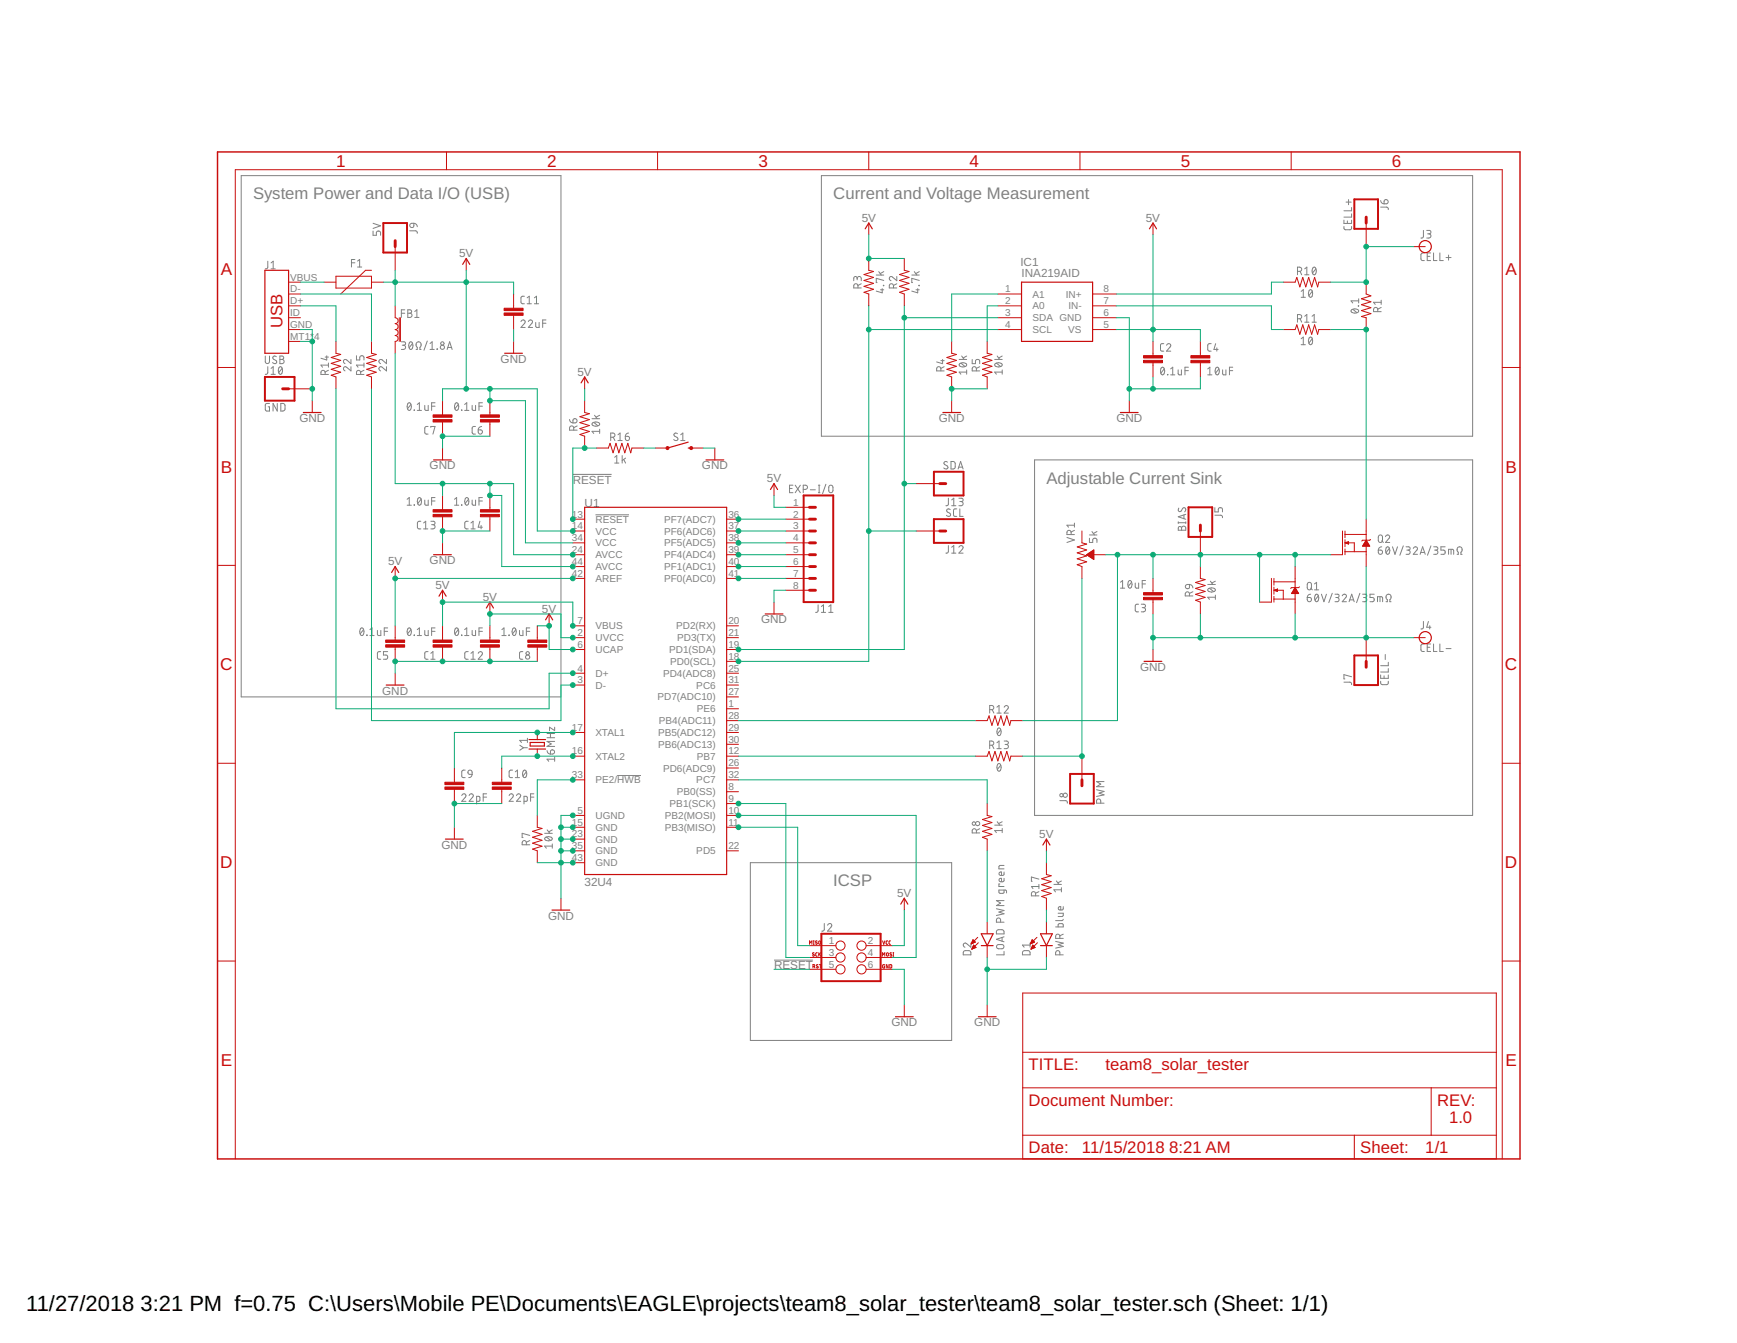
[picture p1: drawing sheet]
<svg xmlns="http://www.w3.org/2000/svg" width="279mm" height="216mm" viewBox="0 0 279 216" stroke-linecap="round" stroke-linejoin="round" font-family="sans-serif">
<g fill="none" stroke="#808080" stroke-width=".16">
<path d="M38.8 28.2h51.4v83.8h-51.4zM60 37.1v.7h.5v-.4a.34 .34 0 0 1 .4-.3 .34 .34 0 0 1 .3 .3v.4M60 35.9l1.2 .4-1.2 .4M65.9 37.1h1.1l.1 .4M66 36l.6-.1v.4a.34 .34 0 0 1-.5 .2 .34 .34 0 0 1-.1-.5zM66.6 35.9l.4 .2 .1 .3M132.1 28.2h104.8v41.9h-104.8zM216.2 36.4v.4l.3 .1h.8l.1-.5M216.2 35.4v.5h1.2v-.5M216.5 32.5h.8M216.7 35.5v.4M216.9 32.1v.8"/>
<path d="M217.4 33.4v.5h-1.2M217.4 34.4v.5h-1.2M222.1 33.3h1l.2 .4M222.1 32.2l.1 .4 .4 .2M222.7 32.2a.34 .34 0 0 1 .6 .1 .34 .34 0 0 1-.3 .5h-.4zM229 37l-.1 1.1-.3 .2M229.5 37l.5 .1 .2 .2-.2 .3h-.4M229.8 37.6a.34 .34 0 0 1 .4 .3 .34 .34 0 0 1-.4 .4h-.3M42.7 57.2v.9a.34 .34 0 0 0 .3 .4 .34 .34 0 0 0 .3-.4v-.9M43.1 42v1.1l-.4 .1M43.1 58.9v1.1l-.4 .2M43.6 43.2h.7"/>
<path d="M43.6 42.3l.3-.3v1.2M43.6 59.2l.3-.3v1.3M44.4 57.3h-.4l-.1 .2 .1 .2 .4 .3a.33 .33 0 0 1-.1 .5 .33 .33 0 0 1-.5-.2M44.9 59l.2-.1a.73 .73 0 0 1 0 1.3 .76 .76 0 0 1-.2-1.2zM45 57.2l.6 .1v.3l-.2 .2a.34 .34 0 0 1 .3 .3 .34 .34 0 0 1-.3 .4h-.4zM45 57.8h.4M45.4 59.2l-.6 .7M52.3 57.4h.5M52.6 57.2v.7l-1-.3M52.8 59.5l-.5 .3M52.8 58.7h-1.2l.3 .3M52.8 58.4v.6"/>
<path d="M56.5 58.9v.7l-.7-.5a.33 .33 0 0 0-.6 0 .33 .33 0 0 0 .3 .5M56.5 57.8v.7l-.7-.6a.34 .34 0 0 0-.6 .1 .34 .34 0 0 0 .3 .5M56.5 42.2h.6M57.1 41.7h-.6v1.2M57.3 57.2v.7h.6v-.4a.34 .34 0 0 1 .3-.3 .34 .34 0 0 1 .3 .3v.4M57.5 42l.3-.3v1.2M57.5 42.9h.7M58.5 58.7h-1.2l.3 .3M58.5 59.5l-.5 .3M58.5 58.4v.6M62.2 58.9v.7l-.7-.5a.33 .33 0 0 0-.5 0 .33 .33 0 0 0 .2 .5M62.2 57.8v.7l-.7-.6a.34 .34 0 0 0-.5 .1 .34 .34 0 0 0 .2 .5"/>
<path d="M64.6 54.9l.5 .1 .1 .2v.2l-.5 .1M64.6 50.4h.5M64.9 55.5a.34 .34 0 0 1 .3 .3 .34 .34 0 0 1-.3 .4h-.3M65.1 49.8h-.5v1.2M65.6 49.8l.5 .1 .1 .2-.3 .3a.34 .34 0 0 1 .4 .3 .34 .34 0 0 1-.4 .3h-.3zM65.6 50.4h.3M65.9 55l.2-.1a.73 .73 0 0 1 0 1.3 .78 .78 0 0 1-.2-1.2zM66.4 55.2l-.6 .7M66.7 51h.7M66.7 50.1l.4-.3v1.2M66.9 56.2h.2v-.4a.44 .44 0 0 1-.2-.5 .44 .44 0 0 1 .5-.3 .44 .44 0 0 1 .3 .5l-.2 .3v.4h.2M68.7 54.8l-.5 1.5"/>
<path d="M69.2 56.2h.6M69.2 55.2l.3-.3v1.3M70.3 56.1l.1 .1zM71.9 56.2l.4-1.3 .4 1.3M72 55.9h.6M83.8 51.7a.34 .34 0 0 1 .5-.3 .34 .34 0 0 1 .1 .6l-.6 .6h.7M84.3 47.6h-.4l-.1 .3v.8l.2 .1h.3M84.8 48.8h.7M84.8 47.9l.3-.3v1.2M85 51.7a.33 .33 0 0 1 .5-.3 .33 .33 0 0 1 .1 .6l-.6 .6h.7M86 48.8h.6M86 47.9l.3-.3v1.2"/>
<path d="M86.2 51.8v.7l.2 .1h.3v-.8M87.3 52h.5M87.8 51.4h-.5v1.2M137.9 44.8a.33 .33 0 0 1 .3-.4 .33 .33 0 0 1 .3 .4v.3M137.9 45l-.1-.4-.3-.2-.1 .2-.1 .5M138 46.3v-.3a.34 .34 0 0 0-.3-.4 .34 .34 0 0 0-.4 .4v.3h1.2M138.5 45.6l-.5 .3M140.9 44.2h1.3M141.4 43.7l.4 .5M141.6 46.6h.6M141.9 46.4v.7l-1-.3M142.1 45.9h.1z"/>
<path d="M142.2 45.1l-1.3-.4v.7h.2M142.2 43.7l-.6 .3M143.7 46.3v-.3a.34 .34 0 0 0-.3-.4 .34 .34 0 0 0-.4 .4v.3h1.3M144.3 44.4v.7l-.7-.5a.33 .33 0 0 0-.6 .1 .33 .33 0 0 0 .3 .4M144.3 45.6l-.6 .3M146.7 44.2h1.2M147.1 43.7l.4 .5M147.3 46.6h.6M147.6 46.4v.7l-.9-.3M147.8 45.9h.1zM147.9 45.1l-1.2-.4v.7h.1M147.9 43.7l-.6 .3"/>
<path d="M151.3 59.6v-.3a.34 .34 0 0 0-.3-.4 .34 .34 0 0 0-.3 .4v.3h1.2M151.3 58h.6M151.6 57.8v.7l-.9-.3M151.9 58.9l-.6 .3M154.3 57.8h1.2M154.4 58.5a.75 .75 0 0 1 1.1 .2 .71 .71 0 0 1-1.2 0zM154.6 58.4l.6 .5M154.7 57.2l.4 .6M155.5 59.8h-1.2l.3 .4M155.5 59.5v.7M155.5 57.2l-.6 .4M156.4 57.8v.7h.5v-.4a.34 .34 0 0 1 .3-.3 .34 .34 0 0 1 .4 .3v.4"/>
<path d="M157.1 59.6v-.3a.34 .34 0 0 0-.4-.4 .34 .34 0 0 0-.3 .4v.3h1.2M157.6 58.9l-.5 .3M160 57.8h1.2M160.1 58.5a.75 .75 0 0 1 1.1 .2 .71 .71 0 0 1-1.2 0zM160.3 58.4l.7 .5M160.4 57.2l.4 .6M161.2 59.8h-1.2l.3 .4M161.2 59.5v.7M161.2 57.2l-.6 .4M186.8 59.1l.2-.1a.73 .73 0 0 1 0 1.3 .76 .76 0 0 1-.2-1.2zM187.2 55.2l-.4 .1-.1 .2v.8l.1 .1 .4 .1M187.3 59.3l-.6 .7"/>
<path d="M187.6 55.5a.33 .33 0 0 1 .5-.2 .33 .33 0 0 1 .1 .5l-.6 .7h.7M188.3 59.3l.3-.3v1.3M189.5 59.5v.7l.2 .1h.3v-.8M190.6 59.6h.6M191.2 59h-.6v1.3M194.3 59.3l.3-.3v1.3M194.8 55.2l-.4 .1-.1 .2v.8l.1 .1 .4 .1M195.5 55.2l-.2 1h.6M195.6 59.1l.2-.1a.73 .73 0 0 1 0 1.3 .76 .76 0 0 1-.2-1.2zM195.7 55.9v.6M196.1 59.3l-.6 .7M196.7 59.5v.7l.1 .1h.4v-.8"/>
<path d="M197.8 59.6h.5M198.3 59h-.5v1.3M208.7 43.6h.3a.34 .34 0 0 0 .4-.3 .34 .34 0 0 0-.4-.4h-.3v1.3M208.7 51.2h.3a.34 .34 0 0 0 .4-.3 .34 .34 0 0 0-.4-.3h-.3v1.2M209.1 43.6l.3 .6M209.1 51.2l.3 .6M209.3 46.8l.3-.2v1.2M209.3 54.5l.3-.3v1.2M209.3 47.8h.7M209.3 55.4h.7M209.9 43.2l.3-.3v1.3M209.9 50.8l.3-.2v1.2"/>
<path d="M209.9 44.2h.6M209.9 51.8h.6M210.6 46.7l.2-.1a.73 .73 0 0 1 0 1.2 .79 .79 0 0 1-.2-1.1zM210.6 54.3l.2-.1a.73 .73 0 0 1 0 1.2 .8 .8 0 0 1-.2-1.1zM211.1 51.8h.6M211.1 50.8l.3-.2v1.2M211.1 46.8l-.6 .7M211.1 54.5l-.6 .6M211.2 43l.2-.1a.73 .73 0 0 1 0 1.3 .76 .76 0 0 1-.2-1.2zM211.7 43.2l-.6 .7M217.4 49.8a.76 .76 0 0 1 1.1 .2 .73 .73 0 0 1-1.2 0zM217.6 49.7l.7 .6"/>
<path d="M218.5 49.1v.1zM218.5 48v.7M218.5 48.4h-1.2l.3 .3M221.6 50.1v-.3a.34 .34 0 0 0-.3-.4 .34 .34 0 0 0-.4 .4v.3h1.3M222.2 49.4l-.6 .3M222.2 48.6h-1.3l.3 .3M222.2 48.3v.6M229.1 40.7h-.4l-.1 .2v.8l.1 .2h.4M229.6 41.2h.4M230.1 40.7h-.5v1.2h.5M230.6 40.7v1.2h.5M231.6 40.7v1.2h.6"/>
<path d="M232.6 41.4h.8M233 41v.8M43.3 64.9h-.4l-.2 .1v.8l.1 .3h.5v-.7h-.2M43.6 60.2h.7M44.6 64.9v1.2l-.7-1.2v1.2M45.2 64.9h.4l.2 .2v.8l-.2 .1-.4 .1zM52.3 60.2v-.3a.34 .34 0 0 0-.3-.4 .34 .34 0 0 0-.4 .4v.3h1.2M58 60.2v-.5a.33 .33 0 0 0-.4-.2 .33 .33 0 0 0-.3 .4v.3h1.2M65.6 64.8l.2-.1a.73 .73 0 0 1 0 1.3 .76 .76 0 0 1-.2-1.2zM66.1 65l-.5 .7M66.6 65.9l.1 .1zM67.1 65l.4-.3v1.3"/>
<path d="M67.1 66h.7M68.3 65.2v.7l.2 .1h.4v-.8M68.9 68.6h-.4l-.2 .2 .1 .9 .5 .1M69.3 68.7v-.1h.7l-.4 1.2M69.4 65.3h.6M70 64.7h-.6v1.3M70 80h-.6v1.2M73.3 64.8l.1-.1a.73 .73 0 0 1 0 1.3 .76 .76 0 0 1-.1-1.2zM73.7 65l-.5 .7M74.2 65.9l.1 .1zM74.7 65l.4-.3v1.3M74.7 66h.7"/>
<path d="M75.9 65.2l.1 .7 .2 .1h.3v-.8M76.5 68.6h-.4l-.2 .2 .1 .9 .5 .1M76.9 69.1h.4a.34 .34 0 0 1 .3 .4 .34 .34 0 0 1-.4 .3 .34 .34 0 0 1-.3-.4zM77 65.3h.6M77.5 68.6l-.5 .2-.1 .3M77.6 64.7h-.6v1.3M77.6 80h-.6v1.2M91.6 67.4l.1 .4 .5 .2M92.1 76.3h6.3M92.2 67.4a.35 .35 0 0 1 .6 .1 .35 .35 0 0 1-.3 .5h-.3zM92.3 69.2v-.4a.34 .34 0 0 0-.4-.3 .34 .34 0 0 0-.3 .3v.4h1.2M92.8 68.5l-.5 .2"/>
<path d="M95.2 67.3h1.3M95.3 68a.76 .76 0 0 1 1.2 .2 .73 .73 0 0 1-1.3 0zM95.5 67.9l.7 .6M95.6 66.8l.5 .5M96.5 69.3h-1.3l.3 .4M96.5 69v.7M96.5 66.8l-.6 .3M98.2 70.3h.4a.34 .34 0 0 0 .3-.3 .34 .34 0 0 0-.3-.4h-.4v1.2M98.6 70.3l.3 .5M98.9 73.5l.3-.3v1.2M98.9 74.4h.6M99.4 70.8h.7"/>
<path d="M99.4 69.9l.3-.3v1.2M100.1 73.2v1.2M100.3 73.9l.3 .5M100.6 70.1h.4a.34 .34 0 0 1 .3 .4 .34 .34 0 0 1-.4 .3 .34 .34 0 0 1-.3-.3zM100.6 73.6l-.5 .4M101.1 69.6l-.4 .2-.1 .3M109 69.7l-.4-.1-.2 .3 .1 .2 .4 .2a.33 .33 0 0 1 0 .6 .33 .33 0 0 1-.5-.2M109.5 69.9l.3-.3v1.2M109.5 70.8h.7M127 78.5h.4M127.6 78h-.6v1.2h.6M127.9 78l.8 1.2"/>
<path d="M128.7 78l-.8 1.2M129.2 78.7h.3a.34 .34 0 0 0 .4-.4 .34 .34 0 0 0-.4-.3h-.3v1.2M130.3 78.7h.8M131.6 79.2h.3M131.6 78h.3M131.8 78v1.2M132.8 77.9l-.5 1.5M133.4 78.1a.34 .34 0 0 1 .4-.1 .34 .34 0 0 1 .2 .3v.6a.34 .34 0 0 1-.4 .3 .34 .34 0 0 1-.3-.3v-.7zM152.4 74.3l-.4-.1-.2 .3 .2 .2 .3 .2a.31 .31 0 0 1 .1 .5 .31 .31 0 0 1-.5-.1l-.1-.1M153 74.2h.4l.2 .2v.8l-.2 .2h-.4zM154.1 75.4l.4-1.2 .4 1.2M154.2 75.1h.6"/>
<path d="M166.4 73.9h70.5v57.2h-70.5zM187.8 60.2l.1 .1zM188.3 60.3h.7M194.3 60.3h.6M65.5 80.3l.3-.3v1.2M65.5 81.2h.7M66.6 81.2h.1zM67.3 80.1l.2-.1a.73 .73 0 0 1 0 1.2 .79 .79 0 0 1-.2-1.1zM67.7 83.8h-.4l-.2 .3 .1 .8 .1 .1h.4M67.7 80.3l-.5 .6M68.1 85h.7M68.1 84.1l.4-.3v1.2"/>
<path d="M68.3 80.4v.7l.2 .1h.4v-.8M69.3 83.8h.5l.2 .2-.2 .3h-.4M69.4 80.5h.6M69.6 84.3a.34 .34 0 0 1 .4 .4 .34 .34 0 0 1-.4 .3h-.3M73.1 81.2h.7M73.1 80.3l.3-.3v1.2M74.2 81.2h.1zM74.9 80.1l.2-.1a.73 .73 0 0 1 0 1.2 .79 .79 0 0 1-.2-1.1zM75.3 83.8h-.4l-.1 .3v.8l.1 .1h.4M75.4 80.3l-.6 .6M75.8 84.1l.3-.3v1.2M75.8 85h.6"/>
<path d="M75.9 80.4l.1 .7 .2 .1h.3v-.8M77 80.5h.6M77.2 83.8l-.3 1h.7M77.4 84.5v.5M95.8 82.8h5.4M131.6 97.2v1.1l-.4 .1M132.1 98.4h.7M132.1 97.5l.4-.3v1.2M133.3 98.4h.7M133.3 97.5l.3-.3v1.2M152.5 87.7v1.1l-.4 .1M152.5 80.1v1l-.4 .2"/>
<path d="M152.8 81.9a.31 .31 0 0 0-.4-.1 .31 .31 0 0 0 0 .5l.4 .2a.31 .31 0 0 1 0 .5 .31 .31 0 0 1-.4 0l-.2-.2M153.1 88.9h.7M153.1 88l.3-.3v1.2M153.1 80.4l.3-.3v1.2M153.1 81.3h.7M153.9 81.8h-.4l-.1 .3v.9h.5M154.2 88a.34 .34 0 0 1 .5-.3 .34 .34 0 0 1 .1 .5l-.6 .7h.7M154.2 80.1h.6l.1 .2-.1 .3h-.4M154.4 81.8v1.2h.5M154.6 80.6a.34 .34 0 0 1 .3 .4 .34 .34 0 0 1-.3 .3h-.4M171.6 86.4l1.2 .4-1.2 .4M172.3 85.9v-.3a.34 .34 0 0 0-.3-.3 .34 .34 0 0 0-.4 .3v.3h1.2"/>
<path d="M172.8 85.3l-.5 .2M172.8 84.4h-1.2l.3 .4M172.8 84.1v.7M175.2 86.5v.7h.6v-.4a.34 .34 0 0 1 .3-.3 .34 .34 0 0 1 .3 .3v.4M175.2 86h1.2M175.6 85.4l.4 .6M176.4 85.4l-.5 .4M180.2 93.6l.4-.3v1.3M180.2 94.6h.7M181.6 93.4l.2-.1a.73 .73 0 0 1 0 1.3 .76 .76 0 0 1-.2-1.2zM182 93.6l-.5 .7M182.6 93.7v.6l.2 .3h.4v-.9"/>
<path d="M183.1 97.1l-.4 .1-.1 .2v.8l.2 .1 .3 .1M183.6 97.1l.5 .1 .2 .1-.2 .3-.4 .1M183.7 93.9h.6M183.9 97.7a.34 .34 0 0 1 .4 .3 .34 .34 0 0 1-.4 .4h-.3M184.3 93.3h-.6v1.3M189.5 83.9v.3M189.5 84h1.2M189.6 84.7h.3l.2 .2a.34 .34 0 0 1 .3-.3 .34 .34 0 0 1 .3 .3v.3h-1.2zM189.6 81.7a.3 .3 0 0 0 0 .4 .3 .3 0 0 0 .4 0l.2-.4a.3 .3 0 0 1 .5 0 .3 .3 0 0 1-.1 .5v.1M190.1 84.9v.3M190.4 82.8v.6M190.7 94.1l.6-.1v.4a.34 .34 0 0 1-.5 .2 .34 .34 0 0 1-.1-.5z"/>
<path d="M190.7 83.9v.3M190.7 82.7l-1.2 .4 1.2 .4M191.3 95.8v-.3a.34 .34 0 0 0-.3-.4 .34 .34 0 0 0-.4 .4v.3h1.3M191.3 94l.4 .1 .2 .4M191.9 95.1l-.6 .3M194.3 94h1.2M194.4 94.7a.76 .76 0 0 1 1.1 .1 .73 .73 0 0 1-1.2 0zM194.5 94.6l.7 .5M194.7 93.4l.4 .6M195.4 82.8h1.1l.1 .4M195.4 81.6v.7h.6v-.4a.34 .34 0 0 1 .3-.3 .34 .34 0 0 1 .3 .3v.4M195.5 96h-1.2l.2 .4"/>
<path d="M195.5 95.7v.7M195.5 93.4l-.6 .3M210.3 96.1h.4a.35 .35 0 0 1 .3 .3 .35 .35 0 0 1-.4 .3 .35 .35 0 0 1-.3-.3zM210.4 93.7a.34 .34 0 0 1 .4-.1 .34 .34 0 0 1 .1 .4v.5a.34 .34 0 0 1-.3 .3 .34 .34 0 0 1-.3-.3v-.5zM210.8 95.5l-.3 .1-.2 .5M210.8 94.6l.3 .2M211.4 93.9l.4-.3v1.2M211.4 94.8h.7M211.6 95.6l.2-.1a.71 .71 0 0 1 0 1.2 .76 .76 0 0 1-.2-1.1zM212.1 95.8l-.6 .7M212.6 95.5l.4 1.2 .4-1.2M214.3 95.4l-.6 1.5"/>
<path d="M214.7 95.5h.6l.1 .2-.1 .3-.4 .1M215.1 96.1a.34 .34 0 0 1 .3 .3 .34 .34 0 0 1-.3 .3h-.4M215.9 95.8a.33 .33 0 0 1 .5-.3 .33 .33 0 0 1 .1 .6l-.6 .6h.7M217 96.7l.4-1.2 .4 1.2M217.1 96.4h.6M218.7 95.4l-.5 1.5M219.2 95.5h.5l.2 .2-.2 .3-.4 .1M219.5 96.1a.34 .34 0 0 1 .4 .3 .34 .34 0 0 1-.4 .3h-.3M221 95.5h-.6v.6h.4a.34 .34 0 0 1 .2 .3 .34 .34 0 0 1-.2 .3h-.4M221.6 96.7v-.8h.7l.1 .2v.6M221.7 88.4h.4a.34 .34 0 0 1 .3 .4 .34 .34 0 0 1-.4 .3 .34 .34 0 0 1-.3-.3zM221.8 86.1a.34 .34 0 0 1 .4-.1 .34 .34 0 0 1 .2 .3v.6a.34 .34 0 0 1-.4 .3 .34 .34 0 0 1-.3-.3v-.6z"/>
<path d="M222 95.9v.8M222.2 87.9l-.4 .2-.1 .3M222.2 86.9l.3 .3M222.9 86.3a.33 .33 0 0 1 .4-.3 .33 .33 0 0 1 .1 .5l-.5 .7h.6M222.9 96.7h.3v-.3a.46 .46 0 0 1-.2-.7 .46 .46 0 0 1 .7 0 .46 .46 0 0 1-.1 .7v.3h.2M223 88l.2-.1a.71 .71 0 0 1 0 1.2 .75 .75 0 0 1-.2-1.1zM223.5 88.2l-.6 .6M224 87.9l.4 1.2 .4-1.2M225.7 87.8l-.5 1.5M226.2 87.9h.5l.1 .2-.1 .3h-.4M226.5 88.4a.34 .34 0 0 1 .3 .4 .34 .34 0 0 1-.3 .3h-.3M227.3 88.2a.33 .33 0 0 1 .5-.3 .33 .33 0 0 1 .1 .5l-.6 .7h.7"/>
<path d="M228.4 89.1l.4-1.2 .5 1.2M228.5 88.8h.7M229 99.9l-.1 1-.3 .2M229.8 99.9l-.3 .9h.7M230.2 87.8l-.6 1.5M230.6 87.9h.5l.2 .2-.2 .3h-.3M230.9 88.4a.34 .34 0 0 1 .4 .4 .34 .34 0 0 1-.4 .3h-.3M232.5 87.9h-.7v.5h.4a.35 .35 0 0 1 .3 .4 .35 .35 0 0 1-.3 .3h-.4M233 89.1v-.8h.7l.1 .2v.6M233.4 88.3v.8M234.4 89.1h.2v-.3a.46 .46 0 0 1-.2-.7 .46 .46 0 0 1 .7 0 .46 .46 0 0 1-.1 .7v.3h.2M58 101l.2-.1a.73 .73 0 0 1 0 1.3 .76 .76 0 0 1-.2-1.2z"/>
<path d="M58.5 101.2l-.6 .7M59 102.1l.1 .1zM59.5 102.2h.7M59.5 101.2l.3-.3v1.3M60.7 101.3v.8l.2 .1h.4v-.9M61.2 104.8h-.4l-.1 .2v.8l.2 .2h.3M61.8 101.5h.6M62.4 104.8h-.7v.5h.4a.34 .34 0 0 1 .3 .3 .34 .34 0 0 1-.3 .4h-.4M62.4 100.9h-.6v1.3M65.6 101l.2-.1a.73 .73 0 0 1 0 1.3 .76 .76 0 0 1-.2-1.2zM66.1 101.2l-.5 .7M66.6 102.1l.1 .1z"/>
<path d="M67.1 102.2h.7M67.1 101.2l.4-.3v1.3M68.3 101.3v.8l.2 .1h.4v-.9M68.9 104.8h-.4l-.2 .2 .1 .9 .5 .1M69.3 106h.7M69.3 105l.3-.2v1.2M69.4 101.5h.6M70 100.9h-.6v1.3M73.3 101l.1-.1a.73 .73 0 0 1 0 1.3 .76 .76 0 0 1-.1-1.2zM73.7 101.2l-.5 .7M74.2 102.1l.1 .1zM74.7 102.2h.7"/>
<path d="M74.7 101.2l.4-.3v1.3M75.3 104.8h-.4l-.1 .2v.8l.1 .2h.4M75.8 106h.6M75.8 105l.3-.2v1.2M75.9 101.3l.1 .8 .2 .1h.3v-.9M76.9 105a.33 .33 0 0 1 .5-.2 .33 .33 0 0 1 .1 .5l-.6 .7h.7M77 101.5h.6M77.6 100.9h-.6v1.3M80.7 102.2h.7M80.7 101.2l.4-.3v1.3M81.9 102.1v.1zM82.5 101l.2-.1a.73 .73 0 0 1 0 1.3 .79 .79 0 0 1-.2-1.2z"/>
<path d="M83 101.2l-.6 .7M83.6 101.3v.8l.2 .1h.3v-.9M83.6 119.8l.6 .4M84.1 104.8h-.4l-.1 .2v.9l.5 .1M84.7 101.5h.5M84.8 119h-1.2l.3 .4M84.8 118.7v.7M85.2 100.9h-.5v1.3M88 118.6h1.2M88 117.9h1.2M88.5 117.9v.7M89.2 116.9v.6l-.8-.6v.6"/>
<path d="M89.2 119.2h-1.2l.7 .4-.7 .4h1.2M159.2 114.1h.3a.34 .34 0 0 0 .4-.4 .34 .34 0 0 0-.4-.3h-.3v1.2M159.2 119.8h.3a.34 .34 0 0 0 .4-.3 .34 .34 0 0 0-.4-.4h-.3v1.3M159.6 114.1l.3 .5M159.6 119.8l.3 .6M160.4 113.7l.3-.3v1.2M160.4 119.4l.3-.3v1.3M160.4 114.6h.6M160.5 117.1l.2-.1a.73 .73 0 0 1 0 1.3 .76 .76 0 0 1-.2-1.2zM161 117.3l-.6 .7M161.5 113.7a.33 .33 0 0 1 .5-.3 .33 .33 0 0 1 .1 .6l-.6 .6h.7M161.5 119.1h.4l.3 .2-.1 .4h-.4"/>
<path d="M161.9 119.7a.34 .34 0 0 1 .3 .3 .34 .34 0 0 1-.3 .4h-.4M216.2 109.7h1l.2 .4M217.4 108.8l-1.2-.3v.6h.1M222.1 109.5v.4l.3 .2 .7-.1 .2-.1v-.4M222.1 108.5v.6h1.2v-.6M222.6 108.6v.5M222.8 105.2v.8M223.3 106.5v.5h-1.2M223.3 107.5v.5h-1.2M229.1 103.5h-.4l-.1 .3v.8l.1 .1h.4M229.6 104.1h.4M230 100.6v.5"/>
<path d="M230.1 103.5h-.5v1.2h.5M230.6 103.5v1.2h.5M231.6 103.5v1.2h.6M232.6 104.3h.8M74.3 127.9a.34 .34 0 0 1 .4-.3 .34 .34 0 0 1 .2 .5l-.6 .7h.7M74.8 123.8h-.4l-.1 .3v.8l.1 .1h.4M75.4 123.9a.34 .34 0 0 1 .4-.1 .34 .34 0 0 1 .1 .3v.4h-.5l-.1-.3zM75.5 127.9a.33 .33 0 0 1 .4-.3 .33 .33 0 0 1 .1 .5l-.5 .7h.6M75.9 124.5l-.2 .4-.3 .1M76.7 128.8l.5-.1-.1-.7h-.4v1.2M77.7 128.1h.6M78.3 127.6h-.6v1.2"/>
<path d="M81.9 127.9a.34 .34 0 0 1 .5-.3 .34 .34 0 0 1 .1 .5l-.6 .7h.7M82.4 123.8h-.4l-.1 .3v.8l.2 .1h.3M82.9 125h.7M82.9 124.1l.3-.3v1.2M83.1 127.9a.33 .33 0 0 1 .4-.3 .33 .33 0 0 1 .2 .5l-.6 .7h.7M84.2 123.9l.2-.1a.71 .71 0 0 1 0 1.2 .75 .75 0 0 1-.2-1.1zM84.2 120.2l-.6 .4M84.2 120.2h.6M84.3 128.8l.5-.1v-.5l-.1-.2h-.4v1.2M84.7 135.8l-.1-.5a.34 .34 0 0 0-.3-.2 .34 .34 0 0 0-.3 .4v.3h1.2M84.7 124.1l-.6 .7M85.2 134.3l-1.2-.3v.6h.1"/>
<path d="M85.2 135.1l-.5 .3M85.3 128.1h.6M85.9 127.6h-.6v1.2M87.6 134h1.2M87.7 134.7a.79 .79 0 0 1 1.1 .1 .73 .73 0 0 1-1.2 0zM87.9 134.6l.7 .5M88 120.7l.1 .3 .4 .2M88 133.4l.4 .6M88.6 120.6a.34 .34 0 0 1 .6 .1 .34 .34 0 0 1-.3 .5h-.4zM88.8 136h-1.2l.3 .4M88.8 135.7v.7M88.8 133.4l-.5 .3"/>
<path d="M89.2 122h-1.2l.3 .4M89.2 121.7v.7M99.3 124.7h3.8M120.7 138.7h32.4v28.6h-32.4zM157.1 133.9l-.1-.5a.33 .33 0 0 0-.4-.2 .33 .33 0 0 0-.2 .4v.3h1.2M157.6 133.2l-.5 .3M160 132.7h1.2M160.4 120.4h.6M160.4 132.1l.4 .6M160.5 122.8l.2-.1a.73 .73 0 0 1 0 1.3 .76 .76 0 0 1-.2-1.2zM161 123l-.6 .7M161.2 133.2v.7"/>
<path d="M161.2 133.5h-1.2l.3 .4M161.2 132.1l-.6 .3M161.5 139.1h-.7l-.1 .2v.4h.8M170.5 128.7h1l.2 .4M176.4 127l1.2 .2-.8 .3 .8 .3-1.2 .2M177.1 129.1v-.3a.34 .34 0 0 0-.4-.4 .34 .34 0 0 0-.3 .4v.3h1.2M177.6 125.6h-1.2l.7 .4-.7 .5h1.2M124.5 154.3h6.2M132.6 148.5v1l-.4 .2M133.1 148.7a.33 .33 0 0 1 .5-.2 .33 .33 0 0 1 .1 .5l-.6 .7h.7M155 152.9l1-.1 .1 .2 .1 .5h-1.3zM156.2 151.6v.7l-.7-.6a.33 .33 0 0 0-.5 .1 .33 .33 0 0 0 .2 .5"/>
<path d="M160.3 146.1l1.2 .3-.8 .2 .8 .3-1.2 .3M160.4 152a1.01 1.01 0 0 1 .9-.1l.2 .2a.34 .34 0 0 1-.3 .4h-.6a.34 .34 0 0 1-.3-.2 .34 .34 0 0 1 .1-.3zM160.4 149.6l.2-.1h.7l.2 .2v.4h-1.2zM160.8 142.1h-.1v.4h.8M161 148.3v-.4a.34 .34 0 0 0-.4-.3 .34 .34 0 0 0-.3 .3v.4h1.2M161.2 150.7v.6M161.5 143.1l-.1 .5-.7-.1v-.4h1l.2 .1v.4M161.5 141.2v.4l-.5 .2a.29 .29 0 0 1-.3-.4 .29 .29 0 0 1 .4-.2v.6M161.5 140.2v.4l-.5 .1a.29 .29 0 0 1-.3-.3 .29 .29 0 0 1 .4-.2v.5M161.5 153v.5h-1.2M161.5 150.6l-1.2 .4 1.2 .4M161.5 144.8h-1.2l.7 .4-.7 .4h1.2"/>
<path d="M164.6 152.9l.9-.1 .2 .2v.5h-1.2zM165.7 151.6v.7M165.7 151.9h-1.2l.2 .4M166.6 144v-.3a.34 .34 0 0 0-.4-.4 .34 .34 0 0 0-.3 .4v.3h1.2M167.1 142.5h-1.2l.3 .4M167.1 141.3l-1.2-.3v.7h.1M167.1 143.3l-.5 .3M167.1 142.2v.7M169.5 142.2h1.2M169.8 149h1.2v-.3l-.1-.2h-.6l-.1 .5M169.8 151.3l1.2 .3-.8 .3 .8 .2-1.2 .3M169.9 141.6l.4 .6"/>
<path d="M170.2 146.8h.8l-.1 .5h-.7M170.5 153.5v-.3a.34 .34 0 0 0-.4-.4 .34 .34 0 0 0-.3 .4v.3h1.2M170.5 150.9v-.4a.34 .34 0 0 0-.4-.3 .34 .34 0 0 0-.3 .3v.4h1.2M170.7 143h-1.2l.3 .4M170.7 142.7v.7M170.7 141.6l-.5 .3M171 147.8l-.2 .2h-1M171 145.8l-.1 .5h-.4a.28 .28 0 0 1-.3-.4 .28 .28 0 0 1 .4-.1v.5M171 150.2l-.5 .2"/>
<circle cx="71.2" cy="55.2" r=".28"/>
<circle cx="71.2" cy="55.8" r=".34"/>
<circle cx="84.9" cy="105" r=".28"/>
<circle cx="84.9" cy="105.6" r=".34"/>
<circle cx="156.6" cy="132.4" r=".28"/>
<circle cx="157.3" cy="132.4" r=".34"/>
<circle cx="170.7" cy="127.8" r=".27"/>
<circle cx="171.4" cy="127.8" r=".34"/>
</g>
<g fill="none" stroke="#c90d0c" stroke-width=".19">
<path d="M139.2 36.8l.5-.9 .6 .9M184.9 36.8l.6-.9 .5 .9M42.6 43.5h3.8v13.3h-3.8zM74.4 42.5l.6-.9 .6 .9M81.2 56.8h2.8M164.3 45.4h11.4v9.5h-11.4zM48.8 66.3h2.8M69.7 73.9h2.9M93.5 61.6l.5-1 .6 1M110.7 72h.5M110.7 71.1l-3.3 .9M113.6 73.9h2.8"/>
<path d="M123.9 78.7l.6-1 .6 1M151.7 66.3h2.8M180.2 66.3h2.9M63 92l.6-.9 .5 .9M69.7 89.2h2.9M70.6 95.8l.6-.9 .6 .9M78.2 97.7l.6-.9 .6 .9M87.8 99.7l.5-1 .6 1M94 81.6h22.9v59h-22.9zM123.1 98.7h2.8M62.1 110.1h2.9M85.1 118.9h2.7"/>
<path d="M85.3 119.4h2.3v.5h-2.3zM184 106.3h2.9M71.6 134.9h2.9M85.1 120.4h2.7M167.7 135.8l.6-.9 .6 .9M88.8 146.3h2.9M144.9 145.4l.6-1 .5 1M157.8 152h1.9M157.8 150.1h1.9l-.9 1.9zM167.4 150.1h1.9l-1 1.9zM167.4 152h1.9M144 163.4h2.9"/>
<path d="M157.4 163.4h2.8"/>
<circle cx="229.3" cy="39.6" r=".97"/>
<circle cx="229.3" cy="102.5" r=".97"/>
</g>
<g fill="none" stroke="#c90d0c" stroke-width=".16">
<path d="M63.6 39.6v3.9M71.8 24.4v2.9M105.8 24.4v2.9M139.7 24.4v2.9M139.7 35.9v1.8M173.7 24.4v2.9M185.5 35.9v1.8M207.7 24.4v2.9M219.8 35.9v3.7M227.4 39.6h1.9M35 59.1h2.8M46.4 49.2h1.9"/>
<path d="M46.4 47.3h1.9M46.4 45.4h1.9M46.4 53h1.9M46.4 51.1h1.9M46.4 54.9h1.9M52.1 45.4h1.9M54 44.4h5.8v1.9h-5.8zM54 54.9v1.9l.8 .2-1.5 .5 1.5 .4-1.5 .5 1.5 .5-1.5 .5 1.5 .4-1.5 .5 .7 .3v1.9M59.8 45.4h1.9M59.8 54.9v1.9l.7 .2-1.5 .5 1.5 .4-1.5 .5 1.5 .5-1.5 .5 1.5 .4-1.5 .5 .8 .3v1.9M59.8 43.5h-1l-4 3.8M63.6 49.2v1.9a.48 .48 0 0 1 .4 .5 .48 .48 0 0 1-.4 .4 .48 .48 0 0 1 .4 .5 .48 .48 0 0 1-.4 .5 .48 .48 0 0 1 .4 .5 .48 .48 0 0 1-.4 .4 .48 .48 0 0 1 .4 .5 .48 .48 0 0 1-.4 .5v1.9"/>
<path d="M64.2 51.1v3.8M64.4 51.1v3.8M75 41.6v1.9M82.6 47.3v2.3M82.6 50.7v2.3M82.6 54.9v1.9M139.7 41.6v1.9l.8 .1-1.5 .5 1.5 .5-1.5 .5 1.5 .5-1.5 .4 1.5 .5-1.5 .5 .7 .3v1.9M145.5 41.6v1.9l.7 .1-1.5 .5 1.5 .5-1.5 .5 1.5 .5-1.5 .4 1.5 .5-1.5 .5 .8 .3v1.9M153.1 54.9v1.9l.7 .2-1.5 .5 1.5 .4-1.5 .5 1.5 .5-1.5 .5 1.5 .4-1.5 .5 .8 .3v1.9M158.8 54.9v1.9l.8 .2-1.6 .5 1.6 .4-1.6 .5 1.6 .5-1.6 .5 1.6 .4-1.6 .5 .8 .3v1.9M160.5 49.2h3.8M160.5 47.3h3.8"/>
<path d="M160.5 53h3.8M160.5 51.1h3.8M175.7 49.2h3.9M175.7 47.3h3.9M175.7 53h3.9M175.7 51.1h3.9M185.5 54.9v2.3M185.5 58.3v2.3M193.1 54.9v2.3M193.1 58.3v2.3M206.4 45.4h1.9l.3-.8 .5 1.5 .4-1.5 .5 1.5 .5-1.5 .5 1.5 .5-1.5 .4 1.5 .2-.7h1.9M206.4 53h1.9l.3-.8 .5 1.5 .4-1.5 .5 1.5 .5-1.5 .5 1.5 .5-1.5 .4 1.5 .2-.7h1.9"/>
<path d="M219.8 45.4v1.9l.7 .3-1.5 .4 1.5 .5-1.5 .5 1.5 .5-1.5 .4 1.5 .5-1.5 .5 .8 .2v1.9M241.6 59.1h2.9M46.4 62.5h3.8M50.2 64.4v1.9M71.2 64.4v2.3M71.2 67.8v2.3M71.2 72v1.9M71.2 79.7v2.2M78.8 64.4v2.3M78.8 67.8v2.3M78.8 79.7v2.2M94 64.4v1.9l.8 .2-1.5 .5 1.5 .5-1.5 .4 1.5 .5-1.5 .5 1.5 .5-1.5 .4 .7 .3v1.9"/>
<path d="M94 60.6v1.9M95.9 72h2l.2-.7 .5 1.5 .5-1.5 .4 1.5 .5-1.5 .5 1.5 .5-1.5 .5 1.5 .1-.8h1.9M105.5 72h1.9M111.2 72h1.9M115 72v1.9M124.5 77.7v2M147.4 77.7h3.8M153.1 64.4v1.9M181.7 64.4v1.9M35 90.9h2.8M63.6 91.1v1.9M71.2 83.1v2.3"/>
<path d="M71.2 87.3v1.9M71.2 94.9v1.9M78.8 83.1v2.3M78.8 96.8v1.9M88.3 98.7v1.9M92.1 83.5h1.9M92.1 93h1.9M92.1 89.2h1.9M92.1 91.1h1.9M92.1 87.3h1.9M92.1 85.4h1.9M116.9 83.5h1.9"/>
<path d="M116.9 93h1.9M116.9 89.2h1.9M116.9 91.1h1.9M116.9 87.3h1.9M116.9 85.4h1.9M124.5 96.8v1.9M126.4 83.5h3.8M126.4 93h3.8M126.4 89.2h3.8M126.4 91.1h3.8M126.4 87.3h3.8M126.4 85.4h3.8"/>
<path d="M126.4 94.9h3.8M126.4 81.6h3.8M147.4 85.4h3.8M174 85.4v1.9l.8 .2-1.5 .4 1.5 .5-1.5 .5 1.5 .5-1.5 .4 1.5 .5-1.5 .5 .7 .3v1.9M174.8 89.2h3M174.9 89.3h1M174.9 89.1h1M175 89.3h.9M175 89h.9M175.2 89.4h.7M175.2 88.9h.7M175.3 89.5h.6"/>
<path d="M175.3 88.8h.6M175.4 89.6h.5M175.4 88.8h.5M175.5 88.7h.4M175.5 89.7h.4M175.7 89.7h.2M175.7 88.6h.2M175.8 89.8h.1M175.8 88.5h.1M175.9 89.9h.1M175.9 88.4h.1M175.9 88.4v1.5l-1.1-.7"/>
<path d="M175.9 88.4l-1.1 .8M185.5 93v2.3M185.5 96.4v2.3M193.1 91.1v1.9l.7 .2-1.5 .4 1.5 .5-1.5 .5 1.5 .5-1.5 .4 1.5 .5-1.5 .5 .8 .3v1.9M193.1 85.4v3.8M204.5 93v3.8h-1.9M204.9 93v1.1M204.9 94.4v1.1M204.9 95.9v.9M204.9 96.3h3.4M204.9 93.5h3.4M204.9 94.9l.6-.2v.4z"/>
<path d="M205 94.9h.5M205.1 95h.4M205.2 94.8h.3M205.4 95h.1M205.5 94.9h.9v1.4M205.5 94.7h.1M207.8 95.4h1.1M207.8 95.3h1M207.9 95.2h.8M207.9 95.1h.8M208 95h.7M208 95h.6"/>
<path d="M208.1 94.9h.5M208.1 94.8h.4M208.2 94.7h.2M208.2 94.6h.2M208.3 94.5h.1M208.3 91.1v3.4M208.3 95.4v3.3M208.3 94.5l.6 .9h-1.1zM209 94.3l-.1 .2h-1.1l-.2 .1M215.9 85.4v3.8h-1.9M216.3 85.4v1M216.3 86.8v1.1"/>
<path d="M216.3 88.2v1M216.3 88.7h3.5M216.3 85.9h3.5M216.3 87.3l.6-.2v.4zM216.4 87.3h1.4v1.4M216.6 87.2h.3M216.6 87.4h.3M216.8 87.1h.1M216.9 87.4h.1M219.2 87.7h1M219.3 87.6h.9M219.3 87.5h.9"/>
<path d="M219.4 87.4h.7M219.4 87.4h.6M219.5 87.3h.5M219.5 87.2h.4M219.6 87.1h.3M219.6 87h.3M219.7 87h.1M219.8 83.5v3.3M219.8 87.8v3.3M219.8 86.8l.5 1h-1.1zM220.5 86.7l-.2 .1h-1.1l-.2 .2M241.6 90.9h2.9"/>
<path d="M63.6 100.6v2.3M63.6 104v2.3M63.6 108.2v1.9M71.2 100.6v2.3M71.2 104v2.3M78.8 100.6v2.3M78.8 104v2.3M86.4 100.6v2.3M86.4 104v2.3M86.4 117.8v1.1M92.1 108.2h1.9M92.1 110.1h1.9"/>
<path d="M92.1 117.8h1.9M92.1 104.4h1.9M92.1 100.6h1.9M92.1 102.5h1.9M116.9 108.2h1.9M116.9 110.1h1.9M116.9 115.8h1.9M116.9 117.8h1.9M116.9 119.7h1.9M116.9 106.3h1.9M116.9 104.4h1.9M116.9 100.6h1.9"/>
<path d="M116.9 102.5h1.9M116.9 112h1.9M116.9 113.9h1.9M156.9 115.8h1.9l.3-.7 .5 1.5 .4-1.5 .5 1.5 .5-1.5 .5 1.5 .4-1.5 .5 1.5 .2-.8h1.9M185.5 104.4v1.9M219.8 102.5v3.8M227.4 102.5h1.9M35 122.7h2.8M73.1 123.5v2.3M73.1 126.9v2.3M73.1 133v1.9M80.7 123.5v2.3"/>
<path d="M80.7 126.9v2.3M86.4 120.4v1.2M86.4 131.1v1.9l.8 .2-1.5 .4 1.5 .5-1.5 .5 1.5 .5-1.5 .5 1.5 .4-1.5 .5 .7 .3v1.9M92.1 133h1.9M92.1 134.9h1.9M92.1 136.8h1.9M92.1 138.7h1.9M92.1 131.1h1.9M92.1 121.6h1.9M92.1 125.4h1.9M116.9 133h1.9M116.9 136.8h1.9"/>
<path d="M116.9 127.3h1.9M116.9 129.2h1.9M116.9 131.1h1.9M116.9 121.6h1.9M116.9 125.4h1.9M116.9 123.5h1.9M156.9 121.6h1.9l.3-.8 .5 1.5 .4-1.5 .5 1.5 .5-1.5 .5 1.5 .4-1.5 .5 1.5 .2-.7h1.9M158.8 129.2v1.9l.8 .2-1.6 .4 1.6 .5-1.6 .5 1.6 .5-1.6 .4 1.6 .5-1.6 .5 .8 .3v1.9M168.3 134.9v1.9M168.3 138.7v1.9l.8 .2-1.5 .5 1.5 .4-1.5 .5 1.5 .5-1.5 .5 1.5 .4-1.5 .5 .7 .3v1.9M174 121.6v3.8M241.6 122.7h2.9"/>
<path d="M35 154.5h2.8M90.2 144.4v1.9M130.2 151.8v-.5l.2 .3 .2-.3v.5M130.2 152h4.3M130.2 153.9h4.3M130.2 155.8h4.3M130.8 155.4l.2-.1v-.2h-.2v.5M130.8 151.8h.2M130.8 151.3h.2M130.9 151.3v.5M131 153.2h-.2l-.1 .2 .3 .1v.1h-.3M131 155.4l.1 .2"/>
<path d="M131.4 151.3h-.2v.1l.3 .2v.1h-.3M131.5 153.2l-.3 .1v.3l.3 .1M131.6 155.1l-.3 .1 .3 .4-.3-.1M131.7 153.2v.5M131.7 151.3h.3l-.1 .5-.2-.1zM131.8 155.1h.3M131.8 153.4l.2 .3M132 155.1v.5M132 153.2l-.3 .3M139.3 152h4.3M139.3 153.9h4.3M139.3 155.8h4.3"/>
<path d="M142 153.7v-.5l.2 .3 .1-.3v.5M142 151.3l.2 .5 .1-.5M142.3 155.1l-.3 .1v.4h.3v-.3h-.1M142.6 153.2h.3l-.1 .5-.2-.1zM142.8 151.3l-.3 .1 .1 .3 .2 .1M142.9 155.1v.5l-.3-.5v.5M143.1 155.1h.3v.5h-.3zM143.2 151.3l-.2 .1v.3l.2 .1M143.4 153.2l-.2 .1 .2 .3h-.3M143.6 153.7h.2M143.6 153.2h.2M143.7 153.2v.5"/>
<path d="M145.5 144.4v1.9M156.2 151.7h.1M156.3 151.6h.1M156.3 151.6h.3M156.3 151.5h.5M156.3 152.5h.1M156.4 151.4h.4M156.4 152.5h.2M156.4 151.3h.4M156.4 152.4h.4M156.4 151.2h.3M156.4 152.3h.6"/>
<path d="M156.5 151.2h.1M156.5 152.2h.4M156.5 152.1h.3M156.5 151.1l.4 .3-.7 .3zM156.5 152.1h.2M156.6 152h.1M157 152.3l-.4-.4-.3 .7M157 152.3l-.7 .3M157.3 150.7l-1.1 1M157.4 151.6l-1.1 1M158.8 148.2v1.9M158.8 152v1.9"/>
<path d="M164.5 159.6h76.2v26.7h-76.2zM165.8 151.7h.1M165.8 151.6h.2M165.8 151.6h.4M165.9 151.5h.4M165.9 152.5h.1M165.9 151.4h.4M165.9 152.5h.2M165.9 151.3h.4M165.9 152.4h.4M166 151.2h.2M166 152.3h.5"/>
<path d="M166 151.2h.1M166 152.2h.4M166 151.1l.4 .3-.7 .3zM166 152.1h.3M166.1 152.1h.2M166.1 152h.1M166.5 152.3l-.4-.4-.3 .7M166.5 152.3l-.7 .3M166.8 150.7l-1.1 1M166.9 151.6l-1.1 1M168.3 148.2v1.9M168.3 152v1.9"/>
<path d="M241.6 154.5h2.9M145.5 161.5v1.9M158.8 161.5v1.9M164.5 174.9h76.2M164.5 169.2h76.2M230.2 174.9v7.6M37.8 186.3v-159h203.8v159M164.5 182.5h76.2M217.8 182.5v3.8"/>
<circle cx="135.2" cy="152" r=".74"/>
<circle cx="135.2" cy="153.9" r=".74"/>
<circle cx="135.2" cy="155.8" r=".74"/>
<circle cx="138.6" cy="153.9" r=".74"/>
<circle cx="138.6" cy="155.8" r=".74"/>
<circle cx="138.6" cy="152" r=".74"/>
</g>
<g fill="#c90d0c" stroke="#c90d0c" stroke-width=".16">
<path d="M69.7 102.9h3v.4h-3z"/>
<path d="M69.7 103.7h3v.3h-3z"/>
<path d="M183.9 95.3h3.1v.4h-3.1z"/>
<path d="M183.9 96h3.1v.4h-3.1z"/>
<path d="M183.9 57.9h3.1v.4h-3.1z"/>
<path d="M183.9 57.2h3.1v.4h-3.1z"/>
<path d="M191.6 57.9h3v.4h-3z"/>
<path d="M191.6 57.2h3v.4h-3z"/>
<path d="M84.9 102.9h3v.4h-3z"/>
<path d="M84.9 103.7h3v.3h-3z"/>
<path d="M71.6 126.5h3v.4h-3z"/>
<path d="M71.6 125.8h3v.3h-3z"/>
<path d="M79.2 126.5h3v.4h-3z"/>
<path d="M79.2 125.8h3v.3h-3z"/>
<path d="M81.1 50.3h3v.4h-3z"/>
<path d="M81.1 49.6h3v.3h-3z"/>
<path d="M77.3 102.9h3v.4h-3z"/>
<path d="M77.3 103.7h3v.3h-3z"/>
<path d="M62 102.9h3.1v.4h-3.1z"/>
<path d="M62 103.7h3.1v.3h-3.1z"/>
<path d="M77.3 66.7h3v.4h-3z"/>
<path d="M77.3 67.5h3v.3h-3z"/>
<path d="M69.7 66.7h3v.4h-3z"/>
<path d="M69.7 67.5h3v.3h-3z"/>
<path d="M69.7 81.9h3v.4h-3z"/>
<path d="M69.7 82.7h3v.4h-3z"/>
<path d="M77.3 81.9h3v.4h-3z"/>
<path d="M77.3 82.7h3v.4h-3z"/>
</g>
<path d="M61.7 35.9h3.8v4.7h-3.8zM217.8 32h3.9v4.8h-3.9zM42.6 60.6h4.8v3.8h-4.8zM129.3 79.7h4.7v17.1h-4.7zM150.2 75.8h4.8v3.9h-4.8zM150.2 83.5h4.8v3.8h-4.8zM191.2 81.6h3.8v4.7h-3.8zM217.8 105.4h3.9v4.7h-3.9zM172.1 124.4h3.8v4.8h-3.8zM132.1 150.1h9.5v7.6h-9.5z" fill="none" stroke="#c90d0c" stroke-width=".32"/>
<path d="M35 24.4h209.5v161.9h-209.5z" fill="none" stroke="#c90d0c" stroke-width=".23"/>
<g fill="none" stroke="#c90d0c" stroke-width=".47">
<path d="M63.6 38.7v.9M219.8 34.9v1M45.5 62.5h.9M151.2 77.7h.9M130.2 85.4h1M130.2 83.5h1M130.2 81.6h1M130.2 89.2h1M130.2 87.3h1M130.2 91.1h1M130.2 93h1M130.2 94.9h1"/>
<path d="M151.2 85.4h.9M193.1 84.4v1M219.8 106.3v1M174 125.4v.9"/>
</g>
<g fill="#c90d0c" stroke="#c90d0c" stroke-width=".16">
<path d="M107.2 71.9l.2-.1 .1 .1v.3l-.1 .1-.2-.1z" fill-rule="evenodd"/>
<path d="M111 71.9l.2-.1 .2 .1v.3l-.2 .1-.2-.1z" fill-rule="evenodd"/>
</g>
<g fill="none" stroke="#0dab76" stroke-width=".16">
<path d="M139.7 37.7v3.9h5.8M185.5 37.7v17.2M227.4 39.6h-7.6v5.8h-5.8M48.3 53h1.9v11.4M48.3 45.4h3.8M48.3 54.9h1.9M48.3 49.2h5.7v5.7M48.3 47.3h11.5v7.6M61.7 45.4h20.9v1.9M63.6 56.8v20.9h19v11.5h9.5M63.6 43.5v5.7M75 43.5v19"/>
<path d="M82.6 53v1.9M139.7 53h20.8M139.7 49.2v57.1h-20.9M145.5 51.1h15M145.5 49.2v55.2h-26.7M160.5 47.3h-7.4v7.6M160.5 49.2h-1.7v5.7M179.6 53h13.5v1.9M179.6 49.2h24.9v3.8h1.9M179.6 51.1h2.1v13.3M206.4 45.4h-1.9v1.9h-24.9M214 53h5.8v30.5"/>
<path d="M54 62.5v51.4h34.3v-5.7h3.8M59.8 62.5v53.3h30.4v-5.7h1.9M71.2 64.4v-1.9h15.2v22.9h5.7M71.2 77.7v2M78.8 70.1h-7.6v1.9M78.8 62.5v1.9h5.7v22.9h7.6M78.8 77.7v2h1.9v11.4h11.4M94 62.5v1.9M95.9 72h-3.8v11.5M103.5 72h2M113.1 72h1.9M124.5 79.7v1.9h1.9"/>
<path d="M145.5 77.7h1.9M158.8 62.5h-5.7v1.9M185.5 60.6v1.9M193.1 60.6v1.9h-11.4M78.8 85.4h-7.6v1.9M92.1 93h-28.5v7.6M118.8 85.4h7.6M118.8 87.3h7.6M118.8 93h7.6M118.8 89.2h7.6M118.8 91.1h7.6M118.8 83.5h7.6"/>
<path d="M126.4 94.9h-1.9v1.9M139.7 85.4h7.7M174 93v28.6h-9.5M177.8 89.2h36.2M179.7 89.2v26.6h-15.2M185.5 89.2v3.8M185.5 98.7v5.7M193.1 89.2v1.9M193.1 98.7v3.8M202.6 89.2v7.6M208.3 89.2v1.9M208.3 98.7v3.8"/>
<path d="M219.8 91.1v11.4M71.2 100.6v-3.8h20.9v3.8M78.8 100.6v-1.9h11.4v3.8h1.9M86.4 106.3h-22.8v1.9M86.4 100.6h1.9v3.8h3.8M92.1 117.8h-19v5.7M118.8 115.8h38.1M185.5 102.5h41.9M80.7 129.2h-7.6v3.8M86.4 138.7h5.7M90.2 133h1.9M90.2 134.9h1.9"/>
<path d="M90.2 136.8h1.9M92.1 131.1h-1.9v13.3M92.1 125.4h-5.7v5.7M92.1 121.6h-11.4v1.9M118.8 131.1h28.6v22.8h-3.8M118.8 133h9.5v19h1.9M118.8 129.2h7.6v24.7h3.8M118.8 125.4h40v3.8M118.8 121.6h38.1M158.8 136.8v11.4M168.3 136.8v1.9M124.5 155.8h5.7"/>
<path d="M143.6 155.8h1.9v5.7M145.5 146.3v5.7h-1.9M158.8 153.9v7.6M168.3 153.9v1.9h-9.5M168.3 146.3v1.9"/>
</g>
<g fill="#0dab76" stroke="#0dab76" stroke-width=".16">
<circle cx="219.8" cy="53" r=".38"/>
<circle cx="219.8" cy="45.4" r=".38"/>
<circle cx="219.8" cy="39.6" r=".38"/>
<circle cx="181.7" cy="62.5" r=".38"/>
<circle cx="185.5" cy="62.5" r=".38"/>
<circle cx="153.1" cy="62.5" r=".38"/>
<circle cx="219.8" cy="102.5" r=".38"/>
<circle cx="185.5" cy="102.5" r=".38"/>
<circle cx="193.1" cy="102.5" r=".38"/>
<circle cx="208.3" cy="102.5" r=".38"/>
<circle cx="50.2" cy="54.9" r=".38"/>
<circle cx="50.2" cy="62.5" r=".38"/>
<circle cx="90.2" cy="133" r=".38"/>
<circle cx="90.2" cy="134.9" r=".38"/>
<circle cx="90.2" cy="136.8" r=".38"/>
<circle cx="90.2" cy="138.7" r=".38"/>
<circle cx="92.1" cy="131.1" r=".38"/>
<circle cx="92.1" cy="133" r=".38"/>
<circle cx="92.1" cy="134.9" r=".38"/>
<circle cx="92.1" cy="136.8" r=".38"/>
<circle cx="92.1" cy="138.7" r=".38"/>
<circle cx="73.1" cy="129.2" r=".38"/>
<circle cx="158.8" cy="155.8" r=".38"/>
<circle cx="71.2" cy="85.4" r=".38"/>
<circle cx="71.2" cy="70.1" r=".38"/>
<circle cx="71.2" cy="106.3" r=".38"/>
<circle cx="63.6" cy="106.3" r=".38"/>
<circle cx="78.8" cy="106.3" r=".38"/>
<circle cx="139.7" cy="53" r=".38"/>
<circle cx="139.7" cy="85.4" r=".38"/>
<circle cx="118.8" cy="106.3" r=".38"/>
<circle cx="185.5" cy="53" r=".38"/>
<circle cx="139.7" cy="41.6" r=".38"/>
<circle cx="63.6" cy="45.4" r=".38"/>
<circle cx="75" cy="45.4" r=".38"/>
<circle cx="75" cy="62.5" r=".38"/>
<circle cx="78.8" cy="64.4" r=".38"/>
<circle cx="78.8" cy="62.5" r=".38"/>
<circle cx="92.1" cy="85.4" r=".38"/>
<circle cx="71.2" cy="96.8" r=".38"/>
<circle cx="92.1" cy="100.6" r=".38"/>
<circle cx="78.8" cy="98.7" r=".38"/>
<circle cx="92.1" cy="102.5" r=".38"/>
<circle cx="88.3" cy="100.6" r=".38"/>
<circle cx="92.1" cy="104.4" r=".38"/>
<circle cx="63.6" cy="93" r=".38"/>
<circle cx="92.1" cy="93" r=".38"/>
<circle cx="118.8" cy="133" r=".38"/>
<circle cx="118.8" cy="131.1" r=".38"/>
<circle cx="118.8" cy="129.2" r=".38"/>
<circle cx="174" cy="121.6" r=".38"/>
<circle cx="86.4" cy="121.6" r=".38"/>
<circle cx="92.1" cy="121.6" r=".38"/>
<circle cx="86.4" cy="117.8" r=".38"/>
<circle cx="92.1" cy="117.8" r=".38"/>
<circle cx="94" cy="72" r=".38"/>
<circle cx="92.1" cy="83.5" r=".38"/>
<circle cx="208.3" cy="89.2" r=".38"/>
<circle cx="193.1" cy="89.2" r=".38"/>
<circle cx="185.5" cy="89.2" r=".38"/>
<circle cx="202.6" cy="89.2" r=".38"/>
<circle cx="179.7" cy="89.2" r=".38"/>
<circle cx="92.1" cy="125.4" r=".38"/>
<circle cx="92.1" cy="110.1" r=".38"/>
<circle cx="92.1" cy="108.2" r=".38"/>
<circle cx="145.5" cy="51.1" r=".38"/>
<circle cx="145.5" cy="77.7" r=".38"/>
<circle cx="118.8" cy="104.4" r=".38"/>
<circle cx="118.8" cy="93" r=".38"/>
<circle cx="118.8" cy="91.1" r=".38"/>
<circle cx="118.8" cy="89.2" r=".38"/>
<circle cx="118.8" cy="87.3" r=".38"/>
<circle cx="118.8" cy="85.4" r=".38"/>
<circle cx="118.8" cy="83.5" r=".38"/>
<circle cx="71.2" cy="77.7" r=".38"/>
<circle cx="78.8" cy="77.7" r=".38"/>
<circle cx="78.8" cy="79.7" r=".38"/>
<circle cx="92.1" cy="89.2" r=".38"/>
<circle cx="92.1" cy="91.1" r=".38"/>
</g>
<g font-size="3.5">
<text x="4.2" y="210.7">11/27/2018</text>
<text x="22.6" y="210.7">3:21 PM f=0.75 C:\Users\Mobile PE\Documents\EAGLE\projects\team8_solar_tester\team8_solar_tester.sch (Sheet: 1/1)</text>
</g>
<g font-size="2.8" fill="#c90d0c">
<text x="54.1" y="26.8">1</text>
<text x="88" y="26.8">2</text>
<text x="122" y="26.8">3</text>
<text x="156" y="26.8">4</text>
<text x="189.9" y="26.8">5</text>
<text x="223.9" y="26.8">6</text>
<text x="35.5" y="44.2">A</text>
<text x="242.2" y="44.2">A</text>
<text x="35.5" y="76">B</text>
<text x="242.2" y="76">B</text>
<text x="35.4" y="107.8">C</text>
<text x="242.1" y="107.8">C</text>
<text x="35.4" y="139.6">D</text>
<text x="242.1" y="139.6">D</text>
<text x="35.5" y="171.4">E</text>
<text x="242.2" y="171.4">E</text>
</g>
<g font-size="2.7" fill="#808080">
<text x="40.7" y="32">System Power and Data I/O (USB)</text>
<text x="134" y="32">Current and Voltage Measurement</text>
<text x="168.3" y="77.7">Adjustable Current Sink</text>
<text x="134" y="142.5">ICSP</text>
</g>
<g font-size="2.7" fill="#c90d0c">
<text x="45.5" y="52.7" transform="rotate(-90 45.5 52.7)">USB</text>
<text x="165.5" y="172">TITLE:</text>
<text x="177.8" y="172">team8_solar_tester</text>
<text x="165.5" y="177.7">Document Number:</text>
<text x="231.2" y="177.7">REV:</text>
<text x="165.5" y="185.4">Date:</text>
<text x="174" y="185.4">11/15/2018</text>
<text x="188.1" y="185.4">8:21 AM</text>
<text x="218.8" y="185.4">Sheet:</text>
<text x="229.3" y="185.4">1/1</text>
<text x="233.1" y="180.6">1.0</text>
</g>
<g font-size="1.9" fill="#808080">
<text x="138.6" y="35.7">5V</text>
<text x="184.3" y="35.7">5V</text>
<text x="73.8" y="41.4">5V</text>
<text x="164.1" y="42.8">IC1</text>
<text x="164.3" y="44.5">INA219AID</text>
<text x="80.5" y="58.3">GND</text>
<text x="92.9" y="60.4">5V</text>
<text x="48.2" y="67.8">GND</text>
<text x="151" y="67.8">GND</text>
<text x="179.6" y="67.8">GND</text>
<text x="69.1" y="75.5">GND</text>
<text x="92.1" y="77.7">RESET</text>
<text x="112.9" y="75.5">GND</text>
<text x="123.4" y="77.6">5V</text>
<text x="94" y="81.6">U1</text>
<text x="62.4" y="90.9">5V</text>
<text x="69.1" y="90.7">GND</text>
<text x="70" y="94.7">5V</text>
<text x="77.7" y="96.6">5V</text>
<text x="87.2" y="98.5">5V</text>
<text x="122.4" y="100.2">GND</text>
<text x="183.4" y="107.8">GND</text>
<text x="61.5" y="111.6">GND</text>
<text x="71" y="136.4">GND</text>
<text x="167.2" y="134.7">5V</text>
<text x="94" y="142.5">32U4</text>
<text x="88.2" y="147.8">GND</text>
<text x="144.3" y="144.2">5V</text>
<text x="124.5" y="155.8">RESET</text>
<text x="143.4" y="165">GND</text>
<text x="156.7" y="165">GND</text>
</g>
<g font-size="1.6" fill="#808080">
<text x="46.7" y="47">D-</text>
<text x="46.7" y="45.1">VBUS</text>
<text x="161.7" y="47">1</text>
<text x="166.1" y="47.8">A1</text>
<text x="171.5" y="47.8">IN+</text>
<text x="177.5" y="47">8</text>
<text x="46.7" y="48.9">D+</text>
<text x="46.7" y="52.7">GND</text>
<text x="46.7" y="50.8">ID</text>
<text x="161.7" y="48.9">2</text>
<text x="161.7" y="50.8">3</text>
<text x="161.7" y="52.7">4</text>
<text x="166.1" y="49.7">A0</text>
<text x="166.1" y="51.7">SDA GND</text>
<text x="166.1" y="53.6">SCL</text>
<text x="171.8" y="53.6">VS</text>
<text x="171.9" y="49.7">IN-</text>
<text x="177.5" y="48.9">7</text>
<text x="177.5" y="50.8">6</text>
<text x="177.5" y="52.7">5</text>
<text x="46.7" y="54.6">MT1*4</text>
<text x="92" y="83.2">13</text>
<text x="117.2" y="83.2">36</text>
<text x="127.6" y="81.3">1</text>
<text x="127.6" y="83.2">2</text>
<text x="92" y="88.9">24</text>
<text x="92" y="85.1">14</text>
<text x="92" y="87">34</text>
<text x="95.8" y="84">RESET</text>
<text x="95.8" y="89.7">AVCC</text>
<text x="95.8" y="85.9">VCC</text>
<text x="95.8" y="87.8">VCC</text>
<text x="106.8" y="89.7">PF4(ADC4)</text>
<text x="106.8" y="87.8">PF5(ADC5)</text>
<text x="106.8" y="85.9">PF6(ADC6)</text>
<text x="106.8" y="84">PF7(ADC7)</text>
<text x="117.2" y="88.9">39</text>
<text x="117.2" y="87">38</text>
<text x="117.2" y="85.1">37</text>
<text x="127.6" y="85.1">3</text>
<text x="127.6" y="87">4</text>
<text x="127.6" y="88.9">5</text>
<text x="92" y="92.7">42</text>
<text x="92" y="90.8">44</text>
<text x="95.8" y="93.6">AREF</text>
<text x="95.8" y="91.7">AVCC</text>
<text x="106.8" y="93.6">PF0(ADC0)</text>
<text x="106.8" y="91.7">PF1(ADC1)</text>
<text x="117.2" y="92.7">41</text>
<text x="117.2" y="90.8">40</text>
<text x="127.6" y="90.8">6</text>
<text x="127.6" y="92.7">7</text>
<text x="127.6" y="94.6">8</text>
<text x="92.9" y="100.3">7</text>
<text x="95.8" y="101.2">VBUS</text>
<text x="108.7" y="101.2">PD2(RX)</text>
<text x="117.2" y="100.3">20</text>
<text x="92.9" y="108">4</text>
<text x="92.9" y="104.1">6</text>
<text x="92.9" y="102.2">2</text>
<text x="95.8" y="105">UCAP</text>
<text x="95.8" y="103.1">UVCC</text>
<text x="107.6" y="105">PD1(SDA)</text>
<text x="107.8" y="106.9">PD0(SCL)</text>
<text x="108.9" y="103.1">PD3(TX)</text>
<text x="117.2" y="106">18</text>
<text x="117.2" y="104.1">19</text>
<text x="117.2" y="102.2">21</text>
<text x="117.2" y="108">25</text>
<text x="92.9" y="109.9">3</text>
<text x="95.8" y="108.8">D+</text>
<text x="95.8" y="110.7">D-</text>
<text x="105.8" y="112.6">PD7(ADC10)</text>
<text x="106.6" y="108.8">PD4(ADC8)</text>
<text x="112" y="110.7">PC6</text>
<text x="117.2" y="109.9">31</text>
<text x="117.2" y="111.8">27</text>
<text x="117.2" y="113.7">1</text>
<text x="92" y="117.5">17</text>
<text x="95.8" y="118.3">XTAL1</text>
<text x="105.8" y="118.3">PB5(ADC12)</text>
<text x="106" y="116.4">PB4(ADC11)</text>
<text x="112.1" y="114.5">PE6</text>
<text x="117.2" y="115.6">28</text>
<text x="117.2" y="117.5">29</text>
<text x="117.2" y="119.4">30</text>
<text x="92" y="125.1">33</text>
<text x="92" y="121.3">16</text>
<text x="95.8" y="125.9">PE2/HWB</text>
<text x="95.8" y="122.1">XTAL2</text>
<text x="105.8" y="120.2">PB6(ADC13)</text>
<text x="106.6" y="124">PD6(ADC9)</text>
<text x="112" y="125.9">PC7</text>
<text x="112.1" y="122.1">PB7</text>
<text x="117.2" y="121.3">12</text>
<text x="117.2" y="125.1">32</text>
<text x="117.2" y="123.2">26</text>
<text x="92.9" y="130.8">5</text>
<text x="95.8" y="131.6">UGND</text>
<text x="106.9" y="131.6">PB2(MOSI)</text>
<text x="107.7" y="129.7">PB1(SCK)</text>
<text x="108.9" y="127.8">PB0(SS)</text>
<text x="117.2" y="127">8</text>
<text x="117.2" y="128.9">9</text>
<text x="117.2" y="130.8">10</text>
<text x="92" y="132.7">15</text>
<text x="92" y="134.6">23</text>
<text x="92" y="136.5">35</text>
<text x="95.8" y="133.6">GND</text>
<text x="95.8" y="135.5">GND</text>
<text x="95.8" y="137.4">GND</text>
<text x="106.9" y="133.6">PB3(MISO)</text>
<text x="112" y="137.4">PD5</text>
<text x="117.2" y="132.7">11</text>
<text x="117.2" y="136.5">22</text>
<text x="92" y="138.4">43</text>
<text x="95.8" y="139.3">GND</text>
<text x="133.3" y="151.8">1</text>
<text x="133.3" y="153.7">3</text>
<text x="133.3" y="155.6">5</text>
<text x="139.6" y="151.8">2</text>
<text x="139.6" y="153.7">4</text>
<text x="139.6" y="155.6">6</text>
</g>
</svg>
